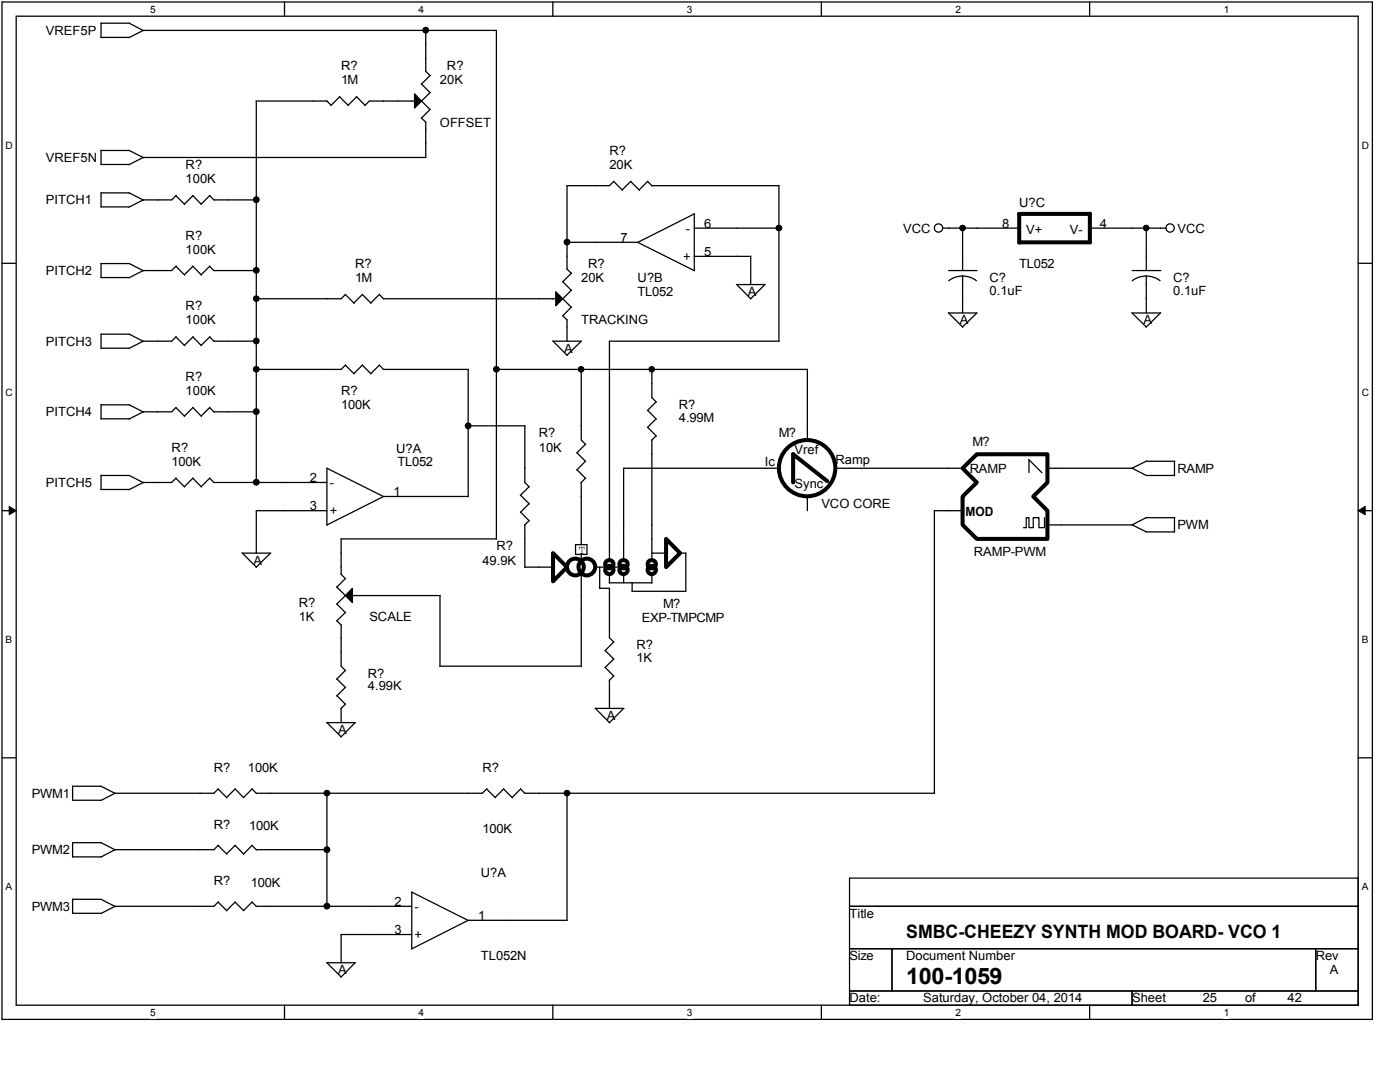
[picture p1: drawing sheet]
<svg xmlns="http://www.w3.org/2000/svg" width="279mm" height="216mm" viewBox="0 0 279 216" stroke-linecap="round" stroke-linejoin="round" font-family="sans-serif">
<path d="M.4 .4h273.5v203h-273.5zM3.2 3.2h267.9v197.4h-267.9z" fill="none" stroke="#000" stroke-width=".25"/>
<g fill="#fff">
<path d="M30 .7h1.1v2.3h-1.1z"/>
<path d="M30 200.9h1.1v2.3h-1.1z"/>
</g>
<path d="M56.8 .4v2.8M56.8 200.6v2.8" fill="none" stroke="#000" stroke-width=".25"/>
<g fill="#fff">
<path d="M83.5 .7h1.1v2.3h-1.1z"/>
<path d="M83.5 200.9h1.1v2.3h-1.1z"/>
</g>
<path d="M110.3 .4v2.8M110.3 200.6v2.8" fill="none" stroke="#000" stroke-width=".25"/>
<g fill="#fff">
<path d="M137.1 .7h1.1v2.3h-1.1z"/>
<path d="M137.1 200.9h1.1v2.3h-1.1z"/>
</g>
<path d="M163.9 .4v2.8M163.9 200.6v2.8" fill="none" stroke="#000" stroke-width=".25"/>
<g fill="#fff">
<path d="M190.7 .7h1.1v2.3h-1.1z"/>
<path d="M190.7 200.9h1.1v2.3h-1.1z"/>
</g>
<path d="M217.5 .4v2.8M217.5 200.6v2.8" fill="none" stroke="#000" stroke-width=".25"/>
<g fill="#fff">
<path d="M244.2 .7h1.1v2.3h-1.1z"/>
<path d="M244.2 200.9h1.1v2.3h-1.1z"/>
<path d="M1.1 27.9h1.5v2.2h-1.5z"/>
<path d="M271.8 27.9h1.4v2.2h-1.4z"/>
<path d="M1.1 77.2h1.5v2.2h-1.5z"/>
<path d="M271.8 77.2h1.4v2.2h-1.4z"/>
</g>
<path d="M.4 52.5h2.8M271.1 52.5h2.8" fill="none" stroke="#000" stroke-width=".25"/>
<g fill="#fff">
<path d="M1.1 126.5h1.3v2.3h-1.3z"/>
<path d="M271.8 126.5h1.3v2.3h-1.3z"/>
</g>
<path d="M.4 101.9h2.8M271.1 101.9h2.8" fill="none" stroke="#000" stroke-width=".25"/>
<path d="M1.8 101.1l1.4 .8-1.4 .8zM271.1 101.9l1.3-.8v1.6z" fill="#000"/>
<path d="M1.8 101.1l1.4 .8-1.4 .8zM271.1 101.9l1.3-.8v1.6z" fill="none" stroke="#000" stroke-width=".2"/>
<g fill="#fff">
<path d="M1.1 175.9h1.3v2.2h-1.3z"/>
<path d="M271.8 175.9h1.3v2.2h-1.3z"/>
</g>
<g fill="none" stroke="#000" stroke-width=".25">
<path d="M20.1 7.5h5.7M20.2 4.6v2.9M20.2 4.6h5.6M25.8 7.5l2.8-1.4h70.5v101.5M25.8 4.6l2.8 1.5M67.7 19.3l1.8 1.7M67.8 19.3l-1.8 1.8M71.1 19.3l1.8 1.7M71.2 19.3l-1.8 1.8M82.7 18.7l1.4 1.5-1.4 1.4zM84.1 16.7l1.7 1.8M84.9 14.2l.9 .9"/>
<path d="M85 6.1v8.1M85.9 18.4l-1.8 1.8M85.9 15l-1.8 1.8M20.1 32.8h5.7M20.2 30v2.8M20.2 30h5.6M25.8 38.5l2.8 1.4M25.8 30l2.8 1.5M25.8 38.5h-5.6v2.8M35.1 39l1.7 1.8M35.1 39l-.8 .9h-5.7l-2.8 1.4M38.5 39l1.7 1.8"/>
<path d="M38.5 39l-1.7 1.7M41.8 39l.9 .9M41.9 39l-1.8 1.7M42.7 39.9h8.5M51.1 20.2h14.1M51.1 20.2v76.1M65.2 20.1l.9 .9M82.7 20.2h-9l-.9 .9M84.1 23.5l.9 .9M84.1 20.1l1.7 1.8M85 24.4v7M85 31.4h-56.4l-2.8 1.5"/>
<path d="M85.9 21.8l-1.8 1.7M122.5 36.2l1.7 1.7M122.5 36.2l-.9 .9h-8.4v16.6M125.9 36.2l-1.7 1.7M129.2 36.2l.9 .9M129.3 36.2l-1.7 1.7-1.7-1.7M130.1 37.1h25.4M155.4 37.1v31M20.1 41.3h5.7M20.1 55.4h5.7M20.2 52.5v2.9M20.2 52.6h5.6"/>
<path d="M25.8 52.6l2.8 1.4M35.1 53.1l1.7 1.8M35.1 53.1l-.8 .9h-5.7l-2.8 1.4M38.5 53.1l1.7 1.8M38.5 53.1l-1.7 1.7M41.8 53.1l.9 .9M41.9 53.1l-1.8 1.7M42.7 54h8.5M68.9 58.8l1.8 1.7M69 58.7l-.9 .9h-17M72.3 58.8l1.7 1.7M72.4 58.7l-1.8 1.8"/>
<path d="M75.7 58.8l.9 .9M75.7 58.7l-1.7 1.8M76.5 59.6h34.4M110.9 58.2l1.4 1.4-1.4 1.4zM112.3 59.6l1.7 1.7M112.3 56.2l1.7 1.7M113.1 53.6l.9 .9M113.2 48.4h14.1l11.3 5.6M114.1 57.9l-1.8 1.7M114.1 54.5l-1.8 1.7M127.2 48.4l11.4-5.8v11.4M138.6 45.5h16.9"/>
<path d="M138.6 51.1h11.3M147 56.7l2.8 2.9M147 56.8h5.7M149.8 51.1v5.7M152.7 56.8l-2.9 2.9M188.2 45.5h15.2M189.3 54h5.7M192.1 55.1l1.5 .2 1.3 .7M192.1 55.1l-1.4 .2-1.3 .7M192.1 45.5v8.5M192.1 55.1v7.4M217.5 45.5h15.2"/>
<path d="M225.9 54h5.7M228.8 55.1l1.4 .2 1.3 .7M228.8 55.1l-1.5 .2-1.3 .7M228.8 45.5v8.5M228.8 55.1v7.4M20.1 69.5h5.7M20.2 66.6v2.9M20.2 66.7h5.6M25.8 66.7l2.8 1.4M35.1 67.2l-.8 .9h-5.7l-2.8 1.4M38.5 67.2l-1.7 1.8-1.7-1.8M41.8 67.2l.9 .9"/>
<path d="M41.9 67.2l-1.7 1.8-1.7-1.8M42.7 68.1h8.5M51.1 73.7h17l.9-.9 1.7 1.8M72.3 72.9l1.7 1.7M72.4 72.8l-1.8 1.8M75.7 72.9l.9 .9M75.7 72.8l-1.7 1.8M76.5 73.7h17M93.4 73.7v25.4M99 73.7h62.2M110.3 68l2.9 2.9M110.4 68.1h5.6"/>
<path d="M112.3 63l.9 .8M113.2 63.8v4.3M114.1 61.3l-1.8 1.7M116 68.1l-2.9 2.8M116 73.7v14.1l.9 .9M130.1 73.7v5.6l.9 .9M155.5 68.1h-33.9v43.7M161.1 73.7v14.1M189.3 62.4l2.8 2.8M189.3 62.5h5.7M194.9 62.5l-2.8 2.8M225.9 62.4l2.9 2.8"/>
<path d="M225.9 62.5h5.7M231.6 62.5l-2.9 2.8M20.1 83.6h5.7M20.1 97.7h5.7M20.2 80.7v2.9M20.2 94.8v2.9M20.2 80.8h5.6M20.2 94.9h5.6M25.8 80.8l2.8 1.4M25.8 94.9l2.8 1.4M35.1 81.3l1.7 1.8M35.1 95.4l-.8 .9h-5.7l-2.8 1.4"/>
<path d="M35.1 81.3l-.8 .9h-5.7l-2.8 1.4M38.5 81.3l1.7 1.8M38.5 95.4l-1.7 1.8-1.7-1.8M38.5 81.3l-1.7 1.7M41.8 95.4l.9 .9M41.8 81.3l.9 .9M41.9 95.4l-1.7 1.8-1.7-1.8M41.9 81.3l-1.8 1.7M42.7 96.3h22.5M42.7 82.2h8.5M65.2 93.4v11.3M65.2 93.4l11.4 5.7"/>
<path d="M93.4 85h11.4M93.5 99.1h-17l-11.3 5.7M103.9 98.8l1.7 1.7M104.7 85v11.3l.9 .9M105.6 97.1l-1.8 1.8M115.2 90.3l1.7 1.8M115.2 93.7l1.7 1.8M116 96.3v12.4M116.8 88.7l-1.7 1.7M116.8 92l-1.7 1.8M116.8 95.4l-.8 .9M129.2 81.9l1.8 1.7"/>
<path d="M129.2 85.3l1.8 1.7M130.1 87.8v24M130.9 80.2l-1.7 1.7M130.9 83.6l-1.7 1.7M130.9 87l-.8 .8M155.4 93.4h-30.9v18.4M161.1 99.1v2.8M166.8 93.4h25.3M205.4 91.7v2.6M205.4 91.7l2.5 2.6M209 93.4h17M225.9 93.4l2.9 1.5"/>
<path d="M228.8 92h5.6M228.8 92l-2.9 1.4M234.4 92v2.9h-5.7M48.3 110.3l2.8 2.9M48.4 110.4h5.6M54 110.4l-2.9 2.8M65.2 101.9h-14.1v8.5M67.2 117.1l1.8 1.8M68 107.5h31.1M68.1 107.5v7.1M68.1 114.6l.9 .9M68.9 115.4l-1.7 1.8"/>
<path d="M68.9 118.8l-1.7 1.8M70.3 117.4v2.8l-1.4-1.4zM70.3 118.8h17.5M87.8 118.8v14.2M103.9 102.2l1.7 1.7M104.7 113.2h5.7M104.7 104.7v8.5M105.6 100.5l-1.8 1.7M105.6 103.9l-.9 .9M114.9 108.7h2.2v1.9h-2.2zM116 110.6v1.5M116 114.3v18.7"/>
<path d="M118.8 113.2h2.3M119.7 113.2v4.2M119.7 117.4h2M121.6 116.3h8.5M121.6 114.6v1.7M121.6 117.4v9.9l.9 .8M122.2 113.2h1.7M124.5 114.6v1.7M126.1 118h10.8M126.2 116.3v1.7M130.1 110.4h2.8v2.8M130.1 114.6v1.7"/>
<path d="M135.7 110.4h1.2M136.9 110.4v7.6M192.1 101.9h-5.6v56.4h-81.8M204.3 105.3h.5M208.4 103.3v2h-1.1v-2h-1.1v2h-.8v-2h-.6v2M209 104.7h17M225.9 104.7l2.9 1.4M228.7 106.1h5.7M228.8 103.3h5.6M228.8 103.3l-2.9 1.4M234.4 103.3v2.9M67.2 135.5l1.8 1.7"/>
<path d="M67.2 138.8l1.8 1.7M67.2 120.5l1.8 1.8M67.2 123.9l.9 .9M68.1 124.7v8.2l.9 .9M68.9 133.8l-1.7 1.7M68.9 137.2l-1.7 1.7M68.9 122.2l-1.7 1.7M87.8 132.9h28.2M120.8 129.8l1.7 1.7M120.8 133.2l1.7 1.7M121.6 135.7v5.7M122.5 128.1l-1.8 1.7"/>
<path d="M122.5 131.5l-1.8 1.7M122.5 134.9l-.9 .9M.4 151.2h2.8M14.5 156.8v2.9h5.7M14.5 156.9h5.7M20.2 156.9l2.8 1.4M43.5 157.4l1.8 1.8M43.6 157.4l-.9 .9h-19.7l-2.9 1.4M46.9 157.4l1.8 1.8M47 157.4l-1.8 1.7M50.3 157.4l.9 .9M50.3 157.4l-1.7 1.7"/>
<path d="M65.2 144.1l2.9 2.9M65.2 144.2h5.7l-2.9 2.9M65.2 158.2v22.6M68.1 141.4v2.8M68.9 140.5l-.9 .9M97.1 157.4l1.8 1.8M97.2 157.4l-.9 .9h-45.2M100.5 157.4l1.7 1.8M100.5 157.4l-1.7 1.7M103.9 157.4l.9 .9M103.9 157.4l-1.7 1.7M113.2 158.3v25.4"/>
<path d="M118.8 141.3l2.8 2.9M118.8 141.4h5.7l-2.9 2.8M271.1 151.2h2.8M14.5 179.5h5.7M14.5 179.4l-.1 2.8h5.8M14.5 168.1v2.9h5.7M14.5 168.1h5.7M20.2 179.5l2.8 1.4M20.2 168.1l2.8 1.5M43.5 168.7l1.8 1.7M43.6 180l-.9 .8h-19.7l-2.9 1.5M43.6 168.7l-.9 .8h-19.7l-2.9 1.5"/>
<path d="M46.9 168.7l1.8 1.7M47 180l-1.8 1.7M47 168.7l-1.8 1.7M50.3 168.7l.9 .9M50.3 180l-1.7 1.7M50.3 168.7l-1.7 1.7M51.1 169.5h14.2M82.2 178v11.3M82.2 178l11.3 5.7M169.5 175.2h101.6v25.4h-101.6zM43.5 180l1.8 1.7M46.9 180l1.8 1.7"/>
<path d="M50.3 180l.9 .9M51.1 180.8h31.1M65.2 192.1l2.9 2.8M65.2 192.1h5.7l-2.9 2.9M68 186.5h14.2M68.1 186.5v5.6M113.2 183.6h-19.8l-11.3 5.8M169.5 180.8h101.6M169.5 189.3h101.6M169.5 197.7h101.6M178 189.3v8.4M225.9 197.7v2.9"/>
<path d="M262.6 189.3v8.4"/>
<circle cx="85" cy="6" r=".56"/>
<circle cx="51.1" cy="39.8" r=".56"/>
<circle cx="51.1" cy="53.9" r=".56"/>
<circle cx="51.2" cy="59.6" r=".55"/>
<circle cx="113.2" cy="48.3" r=".56"/>
<circle cx="155.5" cy="45.5" r=".55"/>
<circle cx="187.3" cy="45.5" r=".83"/>
<circle cx="192.1" cy="45.5" r=".55"/>
<circle cx="228.7" cy="45.5" r=".54"/>
<circle cx="233.5" cy="45.5" r=".83"/>
<circle cx="51.1" cy="68" r=".56"/>
<circle cx="51.2" cy="73.7" r=".55"/>
<circle cx="99.1" cy="73.7" r=".55"/>
<circle cx="116" cy="73.7" r=".54"/>
<circle cx="130.1" cy="73.7" r=".54"/>
<circle cx="51.1" cy="96.2" r=".56"/>
<circle cx="51.1" cy="82.1" r=".56"/>
<circle cx="93.4" cy="85" r=".56"/>
<circle cx="65.2" cy="158.3" r=".55"/>
<circle cx="113.2" cy="158.3" r=".55"/>
<circle cx="65.2" cy="169.5" r=".56"/>
<circle cx="65.2" cy="180.8" r=".56"/>
</g>
<g fill="none" stroke="#000" stroke-width=".8">
<path d="M203.4 42.7h14.1v5.7M203.4 42.7v5.7M203.4 48.4h14.1M158.3 90.6v5.7M158.3 90.6l6.8 5.4M192.1 93.4l2.8-2.8h14.1v5.7l-2.8 2.8 2.8 2.8v5.6h-14.1l-2.8-2.8v-5.6l2.8-2.8zM110.4 110.4l2.8 2.8-2.8 2.8zM132.9 107.5l2.8 2.9-2.8 2.8z"/>
<circle cx="161.1" cy="93.4" r="5.6"/>
<circle cx="114.8" cy="113.1" r="1.68"/>
<circle cx="117.1" cy="113.1" r="1.68"/>
<circle cx="121.6" cy="112.6" r=".83"/>
<circle cx="121.6" cy="113.7" r=".83"/>
<circle cx="124.4" cy="112.6" r=".83"/>
<circle cx="124.4" cy="113.7" r=".83"/>
<circle cx="130.1" cy="112.6" r=".83"/>
<circle cx="130.1" cy="113.7" r=".83"/>
</g>
<g fill="#000">
<path d="M82.7 18.7l1.4 1.5-1.4 1.4zM110.9 58.2l1.4 1.4-1.4 1.4zM70.3 117.4v2.8l-1.4-1.4z"/>
<circle cx="85" cy="6" r=".56"/>
<circle cx="51.1" cy="39.8" r=".56"/>
<circle cx="51.1" cy="53.9" r=".56"/>
<circle cx="51.2" cy="59.6" r=".55"/>
<circle cx="113.2" cy="48.3" r=".56"/>
<circle cx="155.5" cy="45.5" r=".55"/>
<circle cx="192.1" cy="45.5" r=".55"/>
<circle cx="228.7" cy="45.5" r=".54"/>
<circle cx="51.1" cy="68" r=".56"/>
<circle cx="51.2" cy="73.7" r=".55"/>
<circle cx="99.1" cy="73.7" r=".55"/>
<circle cx="116" cy="73.7" r=".54"/>
<circle cx="130.1" cy="73.7" r=".54"/>
<circle cx="51.1" cy="96.2" r=".56"/>
<circle cx="51.1" cy="82.1" r=".56"/>
<circle cx="93.4" cy="85" r=".56"/>
<circle cx="65.2" cy="158.3" r=".55"/>
<circle cx="113.2" cy="158.3" r=".55"/>
<circle cx="65.2" cy="169.5" r=".56"/>
<circle cx="65.2" cy="180.8" r=".56"/>
</g>
<text font-size="4.5" x="180.8" y="196.3">100-1059</text>
<text font-size="3.7" x="180.8" y="187.1">SMBC-CHEEZY SYNTH MOD BOARD- VCO 1</text>
<g font-size="2.5">
<text x="9.2" y="6.9">VREF5P</text>
<text x="68.1" y="14">R?</text>
<text x="68.1" y="16.8">1M</text>
<text x="87.8" y="16.8">20K</text>
<text x="89.2" y="14">R?</text>
<text x="87.8" y="25.2">OFFSET</text>
<text x="9.2" y="32.3">VREF5N</text>
<text x="37.1" y="33.7">R?</text>
<text x="121.6" y="30.9">R?</text>
<text x="121.6" y="33.7">20K</text>
<text x="9.2" y="40.8">PITCH1</text>
<text x="37.1" y="36.5">100K</text>
<text x="203.4" y="41.3">U?C</text>
<text x="37.1" y="47.8">R?</text>
<text x="136.9" y="46.4">-</text>
<text x="140.5" y="45.5">6</text>
<text x="180.3" y="46.4">VCC</text>
<text x="200" y="45.5">8</text>
<text x="204.8" y="46.7">V+</text>
<text x="213.5" y="46.7">V-</text>
<text x="219.5" y="45.5">4</text>
<text x="235" y="46.4">VCC</text>
<text x="37.1" y="50.6">100K</text>
<text x="70.9" y="53.4">R?</text>
<text x="117.4" y="53.4">R?</text>
<text x="123.8" y="48.3">7</text>
<text x="136.3" y="52">+</text>
<text x="140.5" y="51.1">5</text>
<text x="203.4" y="53.4">TL052</text>
<text x="9.2" y="54.9">PITCH2</text>
<text x="70.9" y="56.3">1M</text>
<text x="116" y="56.3">20K</text>
<text x="127.3" y="56.3">U?B</text>
<text x="127.3" y="59.1">TL052</text>
<text x="149.3" y="59.1">A</text>
<text x="197.5" y="56.3">C?</text>
<text x="197.5" y="58.8">0.1uF</text>
<text x="234.1" y="56.3">C?</text>
<text x="234.1" y="58.8">0.1uF</text>
<text x="37.1" y="61.9">R?</text>
<text x="37.1" y="64.7">100K</text>
<text x="116" y="64.7">TRACKING</text>
<text x="191.6" y="64.7">A</text>
<text x="228.2" y="64.7">A</text>
<text x="9.2" y="69">PITCH3</text>
<text x="112.6" y="70.4">A</text>
<text x="37.1" y="76">R?</text>
<text x="9.2" y="83.1">PITCH4</text>
<text x="37.1" y="78.8">100K</text>
<text x="68.1" y="78.8">R?</text>
<text x="68.1" y="81.6">100K</text>
<text x="135.5" y="81.6">R?</text>
<text x="107.5" y="87.3">R?</text>
<text x="135.5" y="84.2">4.99M</text>
<text x="155.4" y="87.3">M?</text>
<text x="194.1" y="88.9">M?</text>
<text x="34.3" y="90.1">R?</text>
<text x="34.3" y="92.9">100K</text>
<text x="79.1" y="90.4">U?A</text>
<text x="79.3" y="92.9">TL052</text>
<text x="107.5" y="90.1">10K</text>
<text x="152.7" y="92.9">Ic</text>
<text x="158.6" y="90.6">Vref</text>
<text x="166.8" y="92.6">Ramp</text>
<text x="193.5" y="94.3">RAMP</text>
<text x="235" y="94.3">RAMP</text>
<text x="9.2" y="97.2">PITCH5</text>
<text x="61.8" y="96.2">2</text>
<text x="61.8" y="101.9">3</text>
<text x="65.8" y="97.2">-</text>
<text x="78.5" y="99">1</text>
<text x="158.6" y="97.4">Sync</text>
<text x="163.9" y="101.4">VCO CORE</text>
<text x="65.8" y="102.8">+</text>
<text x="192.7" y="102.9">MOD</text>
<text x="235" y="105.6">PWM</text>
<text x="50.6" y="112.7">A</text>
<text x="96.3" y="112.7">49.9K</text>
<text x="99.1" y="109.8">R?</text>
<text x="115.4" y="110.5">T</text>
<text x="194.4" y="111">RAMP-PWM</text>
<text x="59.6" y="121.1">R?</text>
<text x="59.6" y="123.9">1K</text>
<text x="73.7" y="123.9">SCALE</text>
<text x="128.1" y="124.2">EXP-TMPCMP</text>
<text x="132.3" y="121.4">M?</text>
<text x="127" y="129.5">R?</text>
<text x="73.4" y="135.2">R?</text>
<text x="73.4" y="137.8">4.99K</text>
<text x="127" y="132.1">1K</text>
<text x="121.1" y="143.6">A</text>
<text x="67.5" y="146.5">A</text>
<text x="42.7" y="154.1">R?</text>
<text x="49.5" y="154.1">100K</text>
<text x="96.3" y="154.1">R?</text>
<text x="6.3" y="159.2">PWM1</text>
<text x="42.7" y="165.4">R?</text>
<text x="49.8" y="165.7">100K</text>
<text x="96.3" y="166.2">100K</text>
<text x="6.3" y="170.4">PWM2</text>
<text x="42.7" y="176.7">R?</text>
<text x="50" y="176.9">100K</text>
<text x="96" y="175">U?A</text>
<text x="6.3" y="181.7">PWM3</text>
<text x="78.7" y="180.8">2</text>
<text x="82.7" y="181.7">-</text>
<text x="95.4" y="183.6">1</text>
<text x="169.5" y="183.1">Title</text>
<text x="78.7" y="186.4">3</text>
<text x="82.7" y="187.4">+</text>
<text x="96" y="191.6">TL052N</text>
<text x="169.5" y="191.6">Size</text>
<text x="180.8" y="191.6">Document Number</text>
<text x="262.6" y="191.6">Rev</text>
<text x="67.5" y="194.4">A</text>
<text x="265.4" y="194.4">A</text>
<text x="169.5" y="200">Date:</text>
<text x="184.2" y="200">Saturday, October 04, 2014</text>
<text x="225.9" y="200">Sheet</text>
<text x="240" y="200">25</text>
<text x="248.5" y="200">of</text>
<text x="257" y="200">42</text>
</g>
<g font-size="2">
<text x="30" y="2.6">5</text>
<text x="83.5" y="2.6">4</text>
<text x="137.1" y="2.6">3</text>
<text x="190.7" y="2.6">2</text>
<text x="244.2" y="2.6">1</text>
<text x="1.1" y="29.7">D</text>
<text x="271.8" y="29.7">D</text>
<text x="1.1" y="79">C</text>
<text x="271.8" y="79">C</text>
<text x="1.1" y="128.4">B</text>
<text x="271.8" y="128.4">B</text>
<text x="1.1" y="177.7">A</text>
<text x="271.8" y="177.7">A</text>
<text x="30" y="202.7">5</text>
<text x="83.5" y="202.7">4</text>
<text x="137.1" y="202.7">3</text>
<text x="190.7" y="202.7">2</text>
<text x="244.2" y="202.7">1</text>
</g>
</svg>
